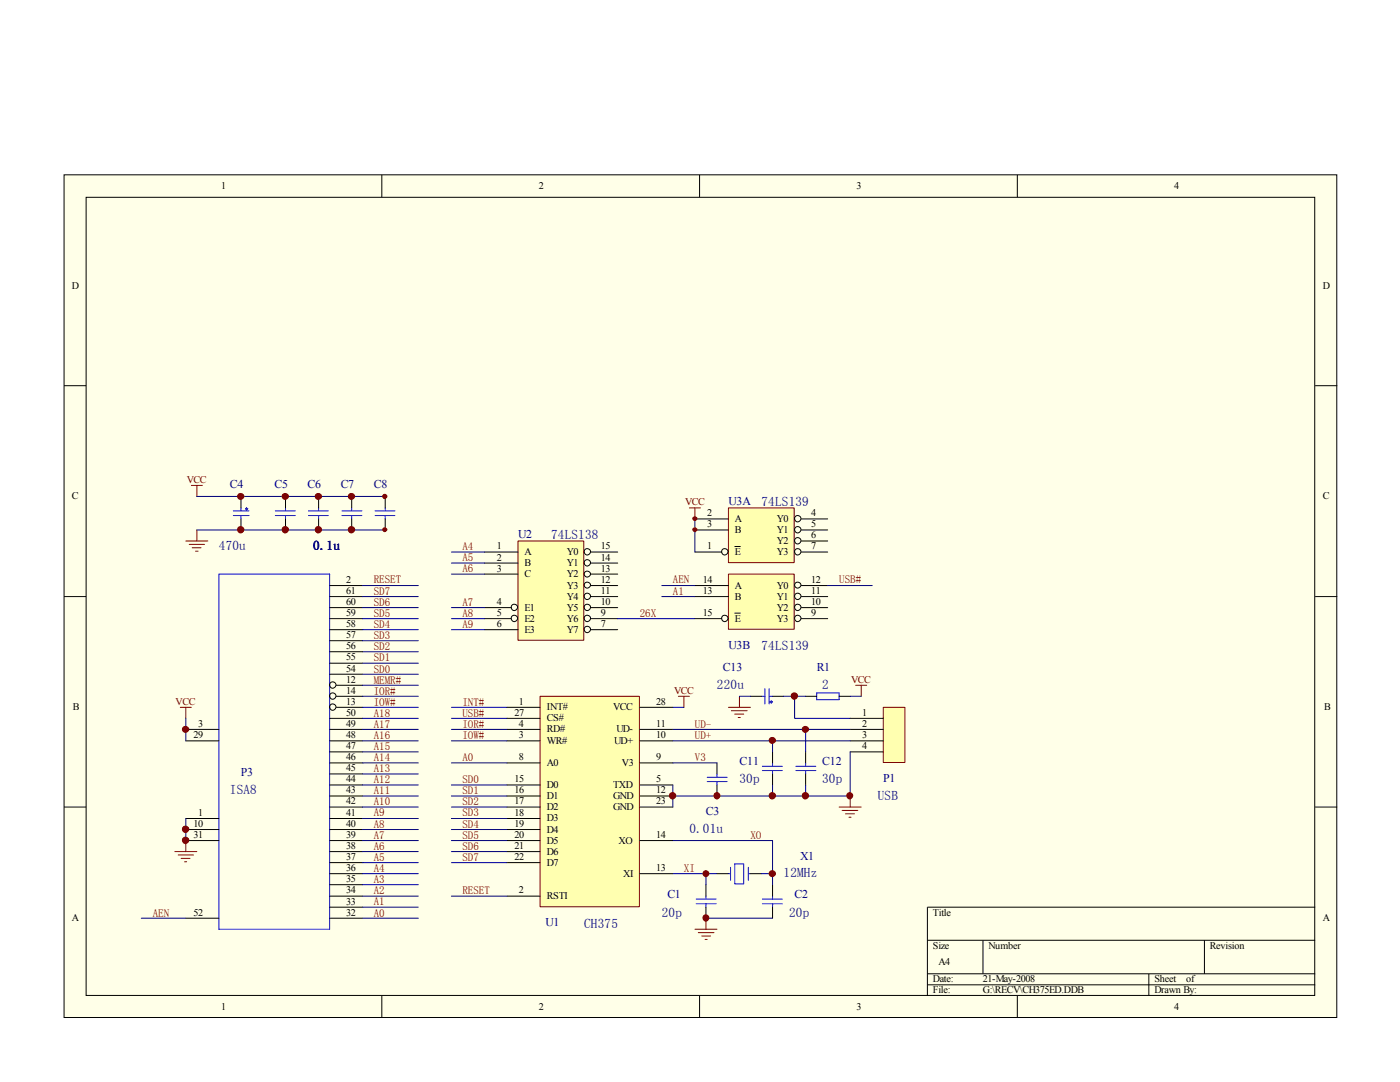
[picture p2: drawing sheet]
<svg xmlns="http://www.w3.org/2000/svg" width="279mm" height="216mm" viewBox="0 0 279 216" stroke-linecap="round" stroke-linejoin="round" font-family="sans-serif">
<path d="M12.8 34.9h254v168.1h-254z" fill="#ffffe8"/>
<g fill="none" stroke="#000" stroke-width=".2">
<path d="M12.8 34.9h254v168.1h-254zM17.2 39.4h245.2v159.2h-245.2zM76.2 34.9v4.5M139.6 34.9v4.5M203 34.9v4.5M12.8 77h4.4M262.5 77h4.4M12.8 119h4.4M262.5 119h4.4M154.2 150v2.2M154.2 154.4v2.2M160.8 150v2.2"/>
<path d="M160.8 154.4v2.2M12.8 161h4.4M262.5 161h4.4M76.2 198.7v4.4M139.6 198.7v4.4M185.1 187.6h77.4M185.1 194.3h77.4M185.1 196.5h77.4M196.2 187.6v6.7M203 198.7v4.4M229.3 194.3v4.4M240.4 187.6v6.7"/>
<path d="M262.5 181h-77.4v17.7"/>
</g>
<path d="M152.1 153.8h4M152.1 152.9h4M154.2 152.2v.7M154.2 153.8v.6M158.8 153.8h4M158.8 152.9h4M160.8 152.2v.7M160.8 153.8v.6" fill="none" stroke="#00f" stroke-width=".2"/>
<g fill="none" stroke="#800000" stroke-width=".2">
<path d="M135.4 138.9h2.2M136.5 138.9v2.2M36 141.1h2.2M37.1 141.1v2.2M169.7 158.8v2.2M34.9 169.9h4.4M35.6 170.6h3M36.2 171.3h1.7M36.8 172h.5M37.1 167.7v2.2M167.5 161h4.4M168.1 161.7h3.1"/>
<path d="M168.7 162.4h1.8M169.4 163.1h.4"/>
</g>
<path d="M176.4 141.2h4.2v10.9h-4.2z" fill="#ffffb0"/>
<path d="M176.3 141.1h4.3v11h-4.3zM138.7 185.4h4.4M139.4 186.1h3.1M140 186.8h1.8M140.7 187.5h.4M140.9 183.2v2.2" fill="none" stroke="#800000" stroke-width=".2"/>
<path d="M143.1 152.2v2.2M143.1 156.6v2.2M169.7 143.3h6.6M169.7 145.5h6.6M169.7 147.8h6.6M169.7 150h6.6M140.9 176.5v2.3M143.1 174.3h2.3M149.8 174.3h2.2M154.2 176.5v2.3M140.9 181v2.2M154.2 181v2.2" fill="none" stroke="#000" stroke-width=".2"/>
<g fill="none" stroke="#00f" stroke-width=".2">
<path d="M141.1 156h4M141.1 155.1h4M143.1 154.4v.7M143.1 156v.6M138.9 179.4h4M140.9 178.8v.6M145.4 174.3h.4M145.8 173.1v2.6M146.6 172.4h1.8v4h-1.8zM149.4 173.1v2.6M149.4 174.3h.4M152.1 179.4h4"/>
<path d="M154.2 178.8v.6M138.9 180.3h4M140.9 180.3v.7M152.1 180.3h4M154.2 180.3v.7"/>
</g>
<path d="M107.9 139h19.7v41.9h-19.7z" fill="#ffffb0"/>
<g fill="none" stroke="#800000" stroke-width=".2">
<path d="M38.2 96.9h2.2M39.3 96.9v2.2M37.1 107.9h4.4M37.8 108.6h3M38.4 109.3h1.7M39 110h.5M39.3 105.7v2.2M107.8 138.9h19.8v42h-19.8zM147.6 138.9v2.2M170.8 136.7h2.2M171.9 136.7v2.2M145.4 141.1h4.4"/>
<path d="M146 141.8h3.1M146.6 142.5h1.8M147.3 143.2h.4"/>
</g>
<g fill="none" stroke="#000" stroke-width=".2">
<path d="M48.1 99.1v2.2M57 99.1v2.2M63.6 99.1v2.2M70.2 99.1v2.2M76.9 99.1v2.2M48.1 103.5v2.2M57 103.5v2.2M63.6 103.5v2.2M65.8 116.8h6.6M65.8 119h6.6M70.2 103.5v2.2M76.9 103.5v2.2"/>
<path d="M65.8 134.5h6.6M65.8 132.3h6.6M65.8 130h6.6M65.8 127.8h6.6M65.8 125.6h6.6M65.8 123.4h6.6M65.8 121.2h6.6M67.1 136.7h5.3M67.1 138.9h5.3M149.8 138.9h2.2M154.2 138.9h2.2M160.8 138.9h2.2"/>
<path d="M167.5 138.9h2.2M37.1 147.8h6.6M37.1 145.5h6.6M65.8 147.8h6.6M65.8 145.5h6.6M65.8 152.2h6.6M65.8 158.8h6.6M65.8 156.6h6.6M65.8 143.3h6.6M65.8 154.4h6.6M65.8 150h6.6M67.1 141.1h5.3"/>
<path d="M101.2 141.1h6.6M101.2 147.8h6.6M101.2 145.5h6.6M101.2 152.2h6.6M101.2 158.8h6.6M101.2 156.6h6.6M101.2 143.3h6.6M127.7 141.1h6.6M127.7 147.8h6.6M127.7 145.5h6.6M127.7 152.2h6.6M127.7 158.8h6.6"/>
<path d="M127.7 156.6h6.6M37.1 167.7h6.6M37.1 165.5h6.6M37.1 163.3h6.6M65.8 178.8h6.6M65.8 161h6.6M65.8 169.9h6.6M65.8 167.7h6.6M65.8 174.3h6.6M65.8 172.1h6.6M65.8 165.5h6.6M65.8 163.3h6.6"/>
<path d="M65.8 176.5h6.6M101.2 178.8h6.6M101.2 161h6.6M101.2 169.9h6.6M101.2 167.7h6.6M101.2 172.1h6.6M101.2 165.5h6.6M101.2 163.3h6.6M127.7 161h6.6M127.7 167.7h6.6M127.7 174.3h6.6M37.1 183.2h6.6"/>
<path d="M65.8 183.2h6.6M65.8 181h6.6"/>
<circle cx="66.4" cy="136.7" r=".64"/>
<circle cx="66.4" cy="138.9" r=".64"/>
<circle cx="66.4" cy="141.1" r=".64"/>
</g>
<g fill="none" stroke="#00f" stroke-width=".2">
<path d="M43.7 114.6h22.1v70.8h-22.1zM46.6 102.9h3.1M46.6 101.9h3.1M48.1 101.3v.6M48.1 102.9v.6M49 101.5l.2 .3 .2-.3M49 101.5h.4M49.2 101.3l-.2 .2M49.2 101.3l.2 .2M49.2 101.3v.6M54.9 102.9h4M54.9 101.9h4"/>
<path d="M57 101.3v.6M57 102.9v.6M61.6 102.9h3.9M61.6 101.9h3.9M63.6 101.3v.6M63.6 102.9v.6M68.2 102.9h4M68.2 101.9h4M70.2 101.3v.6M70.2 102.9v.6M74.8 102.9h4M74.8 101.9h4"/>
<path d="M76.9 101.3v.6M76.9 102.9v.6M152 138.9h.7M152.7 137.4v3.1M153.5 138.9h.7M153.5 137.4v3.1M153.9 139.9l-.1 .1 .1 .3M153.9 139.9l.3 .1M153.9 139.9v.4M163 138.3h4.5v1.3h-4.5zM153.5 140h.7M154.2 140l-.3 .3"/>
</g>
<g fill="none" stroke="#000080" stroke-width=".2">
<path d="M39.3 99.1h37.6M39.3 105.7h37.6M72.4 119h11.1M72.4 116.8h11.1M72.4 134.5h11.1M72.4 132.3h11.1M72.4 125.6h11.1M72.4 123.4h11.1M72.4 121.2h11.1M72.4 127.8h11.1M72.4 130h11.1M72.4 138.9h11.1"/>
<path d="M72.4 136.7h11.1M147.6 138.9h2.2M156.4 138.9h4.4M158.6 138.9v4.4h11.1M169.7 138.9h2.2M37.1 143.3v4.5M72.4 147.8h11.1M72.4 145.5h11.1M72.4 150h11.1M72.4 158.8h11.1M72.4 156.6h11.1M72.4 154.4h11.1"/>
<path d="M72.4 152.2h11.1M72.4 143.3h11.1M72.4 141.1h11.1M90.1 147.8h11.1M90.1 145.5h11.1M90.1 158.8h11.1M90.1 156.6h11.1M90.1 152.2h11.1M90.1 143.3h11.1M90.1 141.1h11.1M134.3 147.8h35.4M134.3 145.5h35.4"/>
<path d="M134.3 156.6v4.4M134.3 152.2h8.8M134.3 141.1h2.2M154.2 147.8v2.2M154.2 156.6v2.2M160.8 145.5v4.5M160.8 156.6v2.2M169.7 150v8.8h-35.4M37.1 163.3v4.4M72.4 174.3h11.1M72.4 172.1h11.1M72.4 169.9h11.1"/>
<path d="M72.4 167.7h11.1M72.4 165.5h11.1M72.4 163.3h11.1M72.4 161h11.1M72.4 178.8h11.1M72.4 176.5h11.1M90.1 169.9h11.1M90.1 167.7h11.1M90.1 165.5h11.1M90.1 163.3h11.1M90.1 161h11.1M90.1 178.8h11.1"/>
<path d="M134.3 167.7h19.9v8.8M134.3 174.3h8.8M140.9 174.3v2.2M152 174.3h2.2M28.2 183.2h8.9M72.4 183.2h11.1M72.4 181h11.1M140.9 183.2h13.3"/>
</g>
<g fill="#800000" stroke="#800000" stroke-width=".2">
<circle cx="158.5" cy="138.9" r=".64"/>
<circle cx="169.6" cy="158.8" r=".61"/>
<circle cx="140.9" cy="183.2" r=".61"/>
<circle cx="154.2" cy="174.3" r=".62"/>
<circle cx="140.9" cy="174.3" r=".59"/>
<circle cx="48" cy="105.7" r=".64"/>
<circle cx="56.9" cy="105.7" r=".64"/>
<circle cx="63.5" cy="105.7" r=".64"/>
<circle cx="70.1" cy="105.7" r=".64"/>
<circle cx="70.2" cy="99.1" r=".62"/>
<circle cx="63.6" cy="99.1" r=".62"/>
<circle cx="57" cy="99.1" r=".62"/>
<circle cx="48.1" cy="99.1" r=".62"/>
<circle cx="37.1" cy="145.5" r=".62"/>
<circle cx="37" cy="165.5" r=".64"/>
<circle cx="37" cy="167.7" r=".64"/>
<circle cx="143.1" cy="158.8" r=".61"/>
<circle cx="134.2" cy="158.8" r=".64"/>
<circle cx="154.1" cy="158.8" r=".64"/>
<circle cx="160.7" cy="158.8" r=".64"/>
<circle cx="160.8" cy="145.5" r=".62"/>
<circle cx="154.2" cy="147.7" r=".62"/>
</g>
<path d="M103.5 108h13v19.8h-13z" fill="#ffffb0"/>
<path d="M103.4 107.9h13.1v19.9h-13.1z" fill="none" stroke="#800000" stroke-width=".2"/>
<g fill="none" stroke="#000" stroke-width=".2">
<path d="M96.7 110.2h6.7M96.7 112.4h6.7M96.7 114.6h6.7M117.9 110.2h5.4M117.9 112.4h5.4M117.9 114.6h5.4M117.9 116.8h5.4M117.9 119h5.4M96.7 121.2h5.3M96.7 123.4h5.3M96.7 125.6h6.7M117.9 121.2h5.4"/>
<path d="M117.9 123.4h5.4M117.9 125.6h5.4"/>
<circle cx="117.2" cy="119" r=".64"/>
<circle cx="117.2" cy="112.3" r=".64"/>
<circle cx="117.2" cy="110.1" r=".64"/>
<circle cx="117.2" cy="116.8" r=".62"/>
<circle cx="117.2" cy="114.6" r=".62"/>
<circle cx="102.7" cy="123.4" r=".64"/>
<circle cx="102.7" cy="121.2" r=".64"/>
<circle cx="117.2" cy="125.6" r=".64"/>
<circle cx="117.2" cy="123.4" r=".64"/>
<circle cx="117.2" cy="121.2" r=".64"/>
</g>
<path d="M145.5 101.4h13v10.9h-13z" fill="#ffffb0"/>
<path d="M145.4 101.3h13.1v11h-13.1z" fill="none" stroke="#800000" stroke-width=".2"/>
<g fill="none" stroke="#000" stroke-width=".2">
<path d="M138.7 103.5h6.7M138.7 105.7h6.7M138.7 110.2h5.3M146.6 109.1h1.1M159.9 103.5h5.3M159.9 105.7h5.3M159.9 110.2h5.3M159.9 107.9h5.3"/>
<circle cx="144.7" cy="110.1" r=".64"/>
<circle cx="159.2" cy="107.9" r=".64"/>
<circle cx="159.2" cy="105.7" r=".64"/>
<circle cx="159.2" cy="103.5" r=".64"/>
<circle cx="159.2" cy="110.1" r=".64"/>
</g>
<path d="M145.5 114.6h13v11h-13z" fill="#ffffb0"/>
<path d="M137.6 101.3h2.2M138.7 101.3v2.2M145.4 114.6h13.1v11h-13.1z" fill="none" stroke="#800000" stroke-width=".2"/>
<g fill="none" stroke="#000" stroke-width=".2">
<path d="M138.7 116.8h6.7M138.7 119h6.7M159.9 116.8h5.3M159.9 119h5.3M138.7 123.4h5.3M146.6 122.3h1.1M159.9 123.4h5.3M159.9 121.2h5.3"/>
<circle cx="159.2" cy="119" r=".64"/>
<circle cx="159.2" cy="116.8" r=".62"/>
<circle cx="144.7" cy="123.4" r=".64"/>
<circle cx="159.2" cy="123.4" r=".64"/>
<circle cx="159.2" cy="121.2" r=".64"/>
</g>
<path d="M90.1 110.2h6.6M90.1 112.4h6.6M90.1 114.6h6.6M132.1 116.8h6.6M132.1 119h6.6M138.7 103.5v6.7M165.2 116.8h8.9M90.1 121.2h6.6M90.1 123.4h6.6M90.1 125.6h6.6M123.3 123.4h15.4M90.1 172.1h11.1" fill="none" stroke="#000080" stroke-width=".2"/>
<g fill="#800000" stroke="#800000" stroke-width=".2">
<circle cx="169.6" cy="158.8" r=".42"/>
<circle cx="76.8" cy="99.1" r=".42"/>
<circle cx="76.8" cy="105.7" r=".4"/>
<circle cx="138.7" cy="105.7" r=".4"/>
<circle cx="138.7" cy="103.5" r=".4"/>
</g>
<g font-size="2.6" fill="#000080">
<text x="152" y="100.9">74LS139</text>
<text x="110" y="107.6">74LS138</text>
<text x="43.7" y="109.8">470u</text>
<text x="62.5" y="109.8">0.1u</text>
<text x="152" y="129.7">74LS139</text>
<text x="143.1" y="137.5">220u</text>
<text x="164.1" y="137.5">2</text>
<text x="45.9" y="158.5">ISA8</text>
<text x="147.6" y="156.3">30p</text>
<text x="164.1" y="156.3">30p</text>
<text x="175.2" y="159.6">USB</text>
<text x="137.6" y="166.2">0.01u</text>
<text x="156.4" y="175.1">12MHz</text>
<text x="116.6" y="185.1">CH375</text>
<text x="132.1" y="182.9">20p</text>
<text x="157.5" y="182.9">20p</text>
</g>
<g font-size="2.4" fill="#000080">
<text x="45.9" y="97.4">C4</text>
<text x="54.8" y="97.4">C5</text>
<text x="61.4" y="97.4">C6</text>
<text x="68" y="97.4">C7</text>
<text x="74.6" y="97.4">C8</text>
<text x="145.4" y="100.7">U3A</text>
<text x="103.4" y="107.4">U2</text>
<text x="145.4" y="129.5">U3B</text>
<text x="144.3" y="133.9">C13</text>
<text x="163" y="133.9">R1</text>
<text x="48.1" y="154.9">P3</text>
<text x="147.6" y="152.7">C11</text>
<text x="164.1" y="152.7">C12</text>
<text x="176.3" y="156">P1</text>
<text x="140.9" y="162.6">C3</text>
<text x="159.7" y="171.5">X1</text>
<text x="133.2" y="179.2">C1</text>
<text x="158.6" y="179.2">C2</text>
<text x="108.9" y="184.8">U1</text>
</g>
<g font-size="2.2" fill="#800000">
<text x="92.3" y="109.8">A4</text>
<text x="92.3" y="112">A5</text>
<text x="74.6" y="118.7">SD7</text>
<text x="74.6" y="116.4">RESET</text>
<text x="92.3" y="114.2">A6</text>
<text x="134.3" y="118.7">A1</text>
<text x="134.3" y="116.4">AEN</text>
<text x="167.5" y="116.4">USB#</text>
<text x="74.6" y="125.3">SD4</text>
<text x="74.6" y="123.1">SD5</text>
<text x="74.6" y="120.9">SD6</text>
<text x="92.3" y="120.9">A7</text>
<text x="92.3" y="123.1">A8</text>
<text x="92.3" y="125.3">A9</text>
<text x="127.7" y="123.1">26X</text>
<text x="74.6" y="131.9">SD1</text>
<text x="74.6" y="129.7">SD2</text>
<text x="74.6" y="127.5">SD3</text>
<text x="74.6" y="134.2">SD0</text>
<text x="74.6" y="136.4">MEMR#</text>
<text x="74.6" y="143">A18</text>
<text x="74.6" y="138.6">IOR#</text>
<text x="74.6" y="140.8">IOW#</text>
<text x="92.3" y="140.8">INT#</text>
<text x="92.3" y="143">USB#</text>
<text x="74.6" y="149.7">A15</text>
<text x="74.6" y="147.4">A16</text>
<text x="74.6" y="145.2">A17</text>
<text x="92.3" y="145.2">IOR#</text>
<text x="92.3" y="147.4">IOW#</text>
<text x="138.7" y="147.4">UD+</text>
<text x="138.7" y="145.2">UD-</text>
<text x="74.6" y="154.1">A13</text>
<text x="74.6" y="151.9">A14</text>
<text x="92.3" y="151.9">A0</text>
<text x="138.7" y="151.9">V3</text>
<text x="74.6" y="160.7">A10</text>
<text x="74.6" y="158.5">A11</text>
<text x="74.6" y="156.3">A12</text>
<text x="92.3" y="156.3">SD0</text>
<text x="92.3" y="158.5">SD1</text>
<text x="92.3" y="160.7">SD2</text>
<text x="74.6" y="167.4">A7</text>
<text x="74.6" y="165.2">A8</text>
<text x="74.6" y="162.9">A9</text>
<text x="92.3" y="162.9">SD3</text>
<text x="92.3" y="165.2">SD4</text>
<text x="92.3" y="167.4">SD5</text>
<text x="149.8" y="167.4">XO</text>
<text x="74.6" y="174">A4</text>
<text x="74.6" y="171.8">A5</text>
<text x="74.6" y="169.6">A6</text>
<text x="92.3" y="169.6">SD6</text>
<text x="92.3" y="171.8">SD7</text>
<text x="136.5" y="174">XI</text>
<text x="74.6" y="176.2">A3</text>
<text x="74.6" y="178.4">A2</text>
<text x="92.3" y="178.4">RESET</text>
<text x="30.5" y="182.9">AEN</text>
<text x="74.6" y="182.9">A0</text>
<text x="74.6" y="180.7">A1</text>
</g>
<g font-size="2">
<text x="44.1" y="37.7">1</text>
<text x="107.5" y="37.7">2</text>
<text x="170.9" y="37.7">3</text>
<text x="234.4" y="37.7">4</text>
<text x="14.3" y="57.7">D</text>
<text x="264" y="57.7">D</text>
<text x="14.3" y="99.7">C</text>
<text x="264" y="99.7">C</text>
<text x="141.1" y="103">2</text>
<text x="141.1" y="105.2">3</text>
<text x="146.6" y="104.1">A</text>
<text x="146.6" y="106.3">B</text>
<text x="155" y="104.1">Y0</text>
<text x="155" y="106.3">Y1</text>
<text x="161.9" y="103">4</text>
<text x="161.9" y="105.2">5</text>
<text x="161.9" y="107.4">6</text>
<text x="99.1" y="109.6">1</text>
<text x="99.1" y="111.8">2</text>
<text x="104.6" y="110.7">A</text>
<text x="104.6" y="112.9">B</text>
<text x="113.1" y="110.7">Y0</text>
<text x="113.1" y="112.9">Y1</text>
<text x="119.9" y="109.6">15</text>
<text x="119.9" y="111.8">14</text>
<text x="141.1" y="109.6">1</text>
<text x="146.6" y="110.7">E</text>
<text x="155" y="108.5">Y2</text>
<text x="155" y="110.7">Y3</text>
<text x="161.9" y="109.6">7</text>
<text x="69.1" y="116.2">2</text>
<text x="69.1" y="118.5">61</text>
<text x="99.1" y="114">3</text>
<text x="104.6" y="115.1">C</text>
<text x="113.1" y="115.1">Y2</text>
<text x="113.1" y="117.4">Y3</text>
<text x="113.1" y="119.6">Y4</text>
<text x="119.9" y="114">13</text>
<text x="119.9" y="116.2">12</text>
<text x="119.9" y="118.5">11</text>
<text x="140.3" y="116.2">14</text>
<text x="140.3" y="118.5">13</text>
<text x="146.6" y="117.4">A</text>
<text x="146.6" y="119.6">B</text>
<text x="155" y="117.4">Y0</text>
<text x="155" y="119.6">Y1</text>
<text x="161.9" y="116.2">12</text>
<text x="161.9" y="118.5">11</text>
<text x="69.1" y="125.1">58</text>
<text x="69.1" y="122.9">59</text>
<text x="69.1" y="120.7">60</text>
<text x="99.1" y="120.7">4</text>
<text x="99.1" y="122.9">5</text>
<text x="99.1" y="125.1">6</text>
<text x="104.6" y="121.8">E1</text>
<text x="104.6" y="124">E2</text>
<text x="113.1" y="121.8">Y5</text>
<text x="113.1" y="124">Y6</text>
<text x="119.9" y="120.7">10</text>
<text x="119.9" y="122.9">9</text>
<text x="119.9" y="125.1">7</text>
<text x="140.3" y="122.9">15</text>
<text x="146.6" y="124">E</text>
<text x="155" y="121.8">Y2</text>
<text x="155" y="124">Y3</text>
<text x="161.9" y="120.7">10</text>
<text x="161.9" y="122.9">9</text>
<text x="69.1" y="131.7">55</text>
<text x="69.1" y="129.5">56</text>
<text x="69.1" y="127.3">57</text>
<text x="104.6" y="126.2">E3</text>
<text x="113.1" y="126.2">Y7</text>
<text x="69.1" y="136.2">12</text>
<text x="69.1" y="134">54</text>
<text x="14.6" y="141.7">B</text>
<text x="69.1" y="140.6">13</text>
<text x="69.1" y="138.4">14</text>
<text x="69.1" y="142.8">50</text>
<text x="102.7" y="142.8">27</text>
<text x="103.5" y="140.6">1</text>
<text x="109.1" y="141.7">INT#</text>
<text x="109.1" y="143.9">CS#</text>
<text x="122.3" y="141.7">VCC</text>
<text x="131" y="140.6">28</text>
<text x="172" y="142.8">1</text>
<text x="264.2" y="141.7">B</text>
<text x="38.6" y="147.2">29</text>
<text x="39.5" y="145">3</text>
<text x="69.1" y="149.5">47</text>
<text x="69.1" y="147.2">48</text>
<text x="69.1" y="145">49</text>
<text x="103.5" y="147.2">3</text>
<text x="103.5" y="145">4</text>
<text x="109.1" y="148.4">WR#</text>
<text x="109.1" y="146.1">RD#</text>
<text x="122.6" y="148.4">UD+</text>
<text x="123" y="146.1">UD-</text>
<text x="131" y="147.2">10</text>
<text x="131" y="145">11</text>
<text x="172" y="145">2</text>
<text x="172" y="147.2">3</text>
<text x="172" y="149.5">4</text>
<text x="69.1" y="153.9">45</text>
<text x="69.1" y="151.7">46</text>
<text x="103.5" y="151.7">8</text>
<text x="109.1" y="152.8">A0</text>
<text x="124.1" y="152.8">V3</text>
<text x="131" y="151.7">9</text>
<text x="69.1" y="160.5">42</text>
<text x="69.1" y="158.3">43</text>
<text x="69.1" y="156.1">44</text>
<text x="102.7" y="160.5">17</text>
<text x="102.7" y="158.3">16</text>
<text x="102.7" y="156.1">15</text>
<text x="109.1" y="161.6">D2</text>
<text x="109.1" y="159.4">D1</text>
<text x="109.1" y="157.2">D0</text>
<text x="122.3" y="159.4">GND</text>
<text x="122.3" y="161.6">GND</text>
<text x="122.3" y="157.2">TXD</text>
<text x="131" y="158.3">12</text>
<text x="131" y="160.5">23</text>
<text x="131" y="156.1">5</text>
<text x="38.6" y="165">10</text>
<text x="38.6" y="167.2">31</text>
<text x="39.5" y="162.7">1</text>
<text x="69.1" y="162.7">41</text>
<text x="69.1" y="167.2">39</text>
<text x="69.1" y="165">40</text>
<text x="102.7" y="167.2">20</text>
<text x="102.7" y="165">19</text>
<text x="102.7" y="162.7">18</text>
<text x="109.1" y="166.1">D4</text>
<text x="109.1" y="163.9">D3</text>
<text x="131" y="167.2">14</text>
<text x="69.1" y="173.8">36</text>
<text x="69.1" y="171.6">37</text>
<text x="69.1" y="169.4">38</text>
<text x="102.7" y="169.4">21</text>
<text x="102.7" y="171.6">22</text>
<text x="109.1" y="170.5">D6</text>
<text x="109.1" y="168.3">D5</text>
<text x="109.1" y="172.7">D7</text>
<text x="123.4" y="168.3">XO</text>
<text x="131" y="173.8">13</text>
<text x="69.1" y="178.2">34</text>
<text x="69.1" y="176">35</text>
<text x="103.5" y="178.2">2</text>
<text x="109.1" y="179.4">RSTI</text>
<text x="124.4" y="174.9">XI</text>
<text x="14.3" y="183.8">A</text>
<text x="38.6" y="182.7">52</text>
<text x="69.1" y="182.7">32</text>
<text x="69.1" y="180.5">33</text>
<text x="186.2" y="182.7">Title</text>
<text x="264" y="183.8">A</text>
<text x="186.2" y="189.3">Size</text>
<text x="197.3" y="189.3">Number</text>
<text x="241.5" y="189.3">Revision</text>
<text x="186.2" y="196">Date:</text>
<text x="187.3" y="192.6">A4</text>
<text x="196.2" y="196">21-May-2008</text>
<text x="230.4" y="196">Sheet</text>
<text x="236.7" y="196">of</text>
<text x="44.1" y="201.5">1</text>
<text x="107.5" y="201.5">2</text>
<text x="170.9" y="201.5">3</text>
<text x="186.2" y="198.2">File:</text>
<text x="196.2" y="198.2">G:\RECV\CH375ED.DDB</text>
<text x="230.4" y="198.2">Drawn By:</text>
<text x="234.4" y="201.5">4</text>
</g>
<g font-size="2" fill="#800000">
<text x="37.3" y="96.4">VCC</text>
<text x="136.7" y="100.8">VCC</text>
<text x="169.8" y="136.2">VCC</text>
<text x="35.1" y="140.6">VCC</text>
<text x="134.5" y="138.4">VCC</text>
</g>
</svg>
